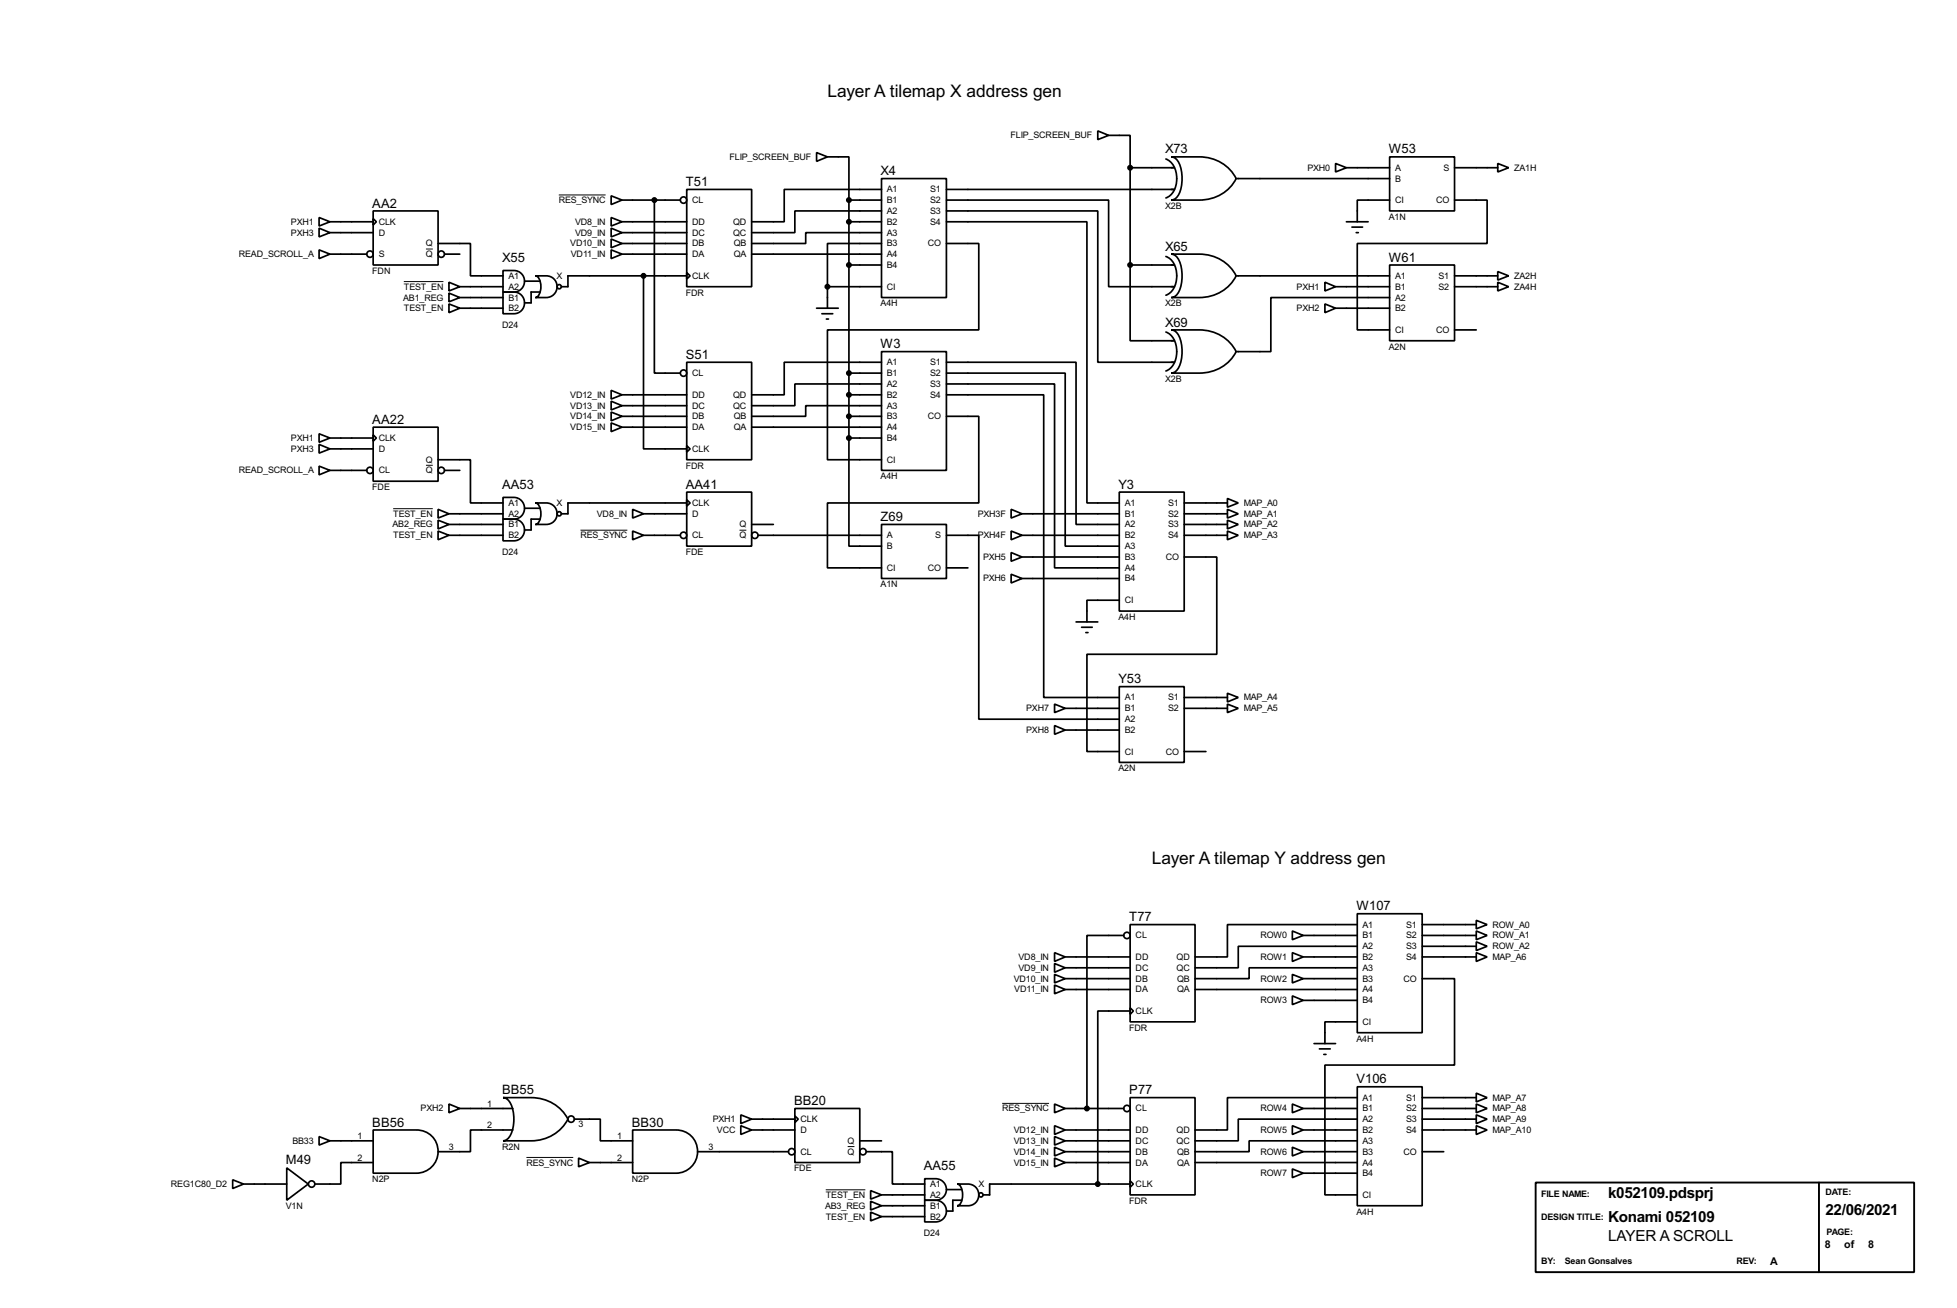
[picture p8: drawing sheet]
<svg xmlns="http://www.w3.org/2000/svg" width="460mm" height="307mm" viewBox="0 0 460 307" stroke-linecap="round" stroke-linejoin="round" font-family="sans-serif">
<g fill="none" stroke="#000" stroke-width=".4">
<path d="M191.8 35.9l2.6 1-2.6 1zM194.4 36.9h5v10.1M257.9 30.8l2.5 1-2.5 1zM260.4 31.8h5.1v7.6M265.5 39.4h10.4M265.5 39.4v22.9M273.9 37.4a5.2 5.2 0 0 1 2.3 6.2 3.9 3.9 0 0 1-2.3 2.9M275.1 36.9h6.6a9.5 9.5 0 0 1 8.7 5.1 9.5 9.5 0 0 1-8.7 5h-6.6a3.1 3.1 0 0 0 2.4-3.1 7.8 7.8 0 0 0-1.3-6.6zM313.7 38.4l2.6 1-2.6 1zM316.3 39.4h10.1M326.4 36.9h15.3v12.7h-15.3zM341.7 39.4h10.1"/>
<path d="M351.8 38.4l2.6 1-2.6 1zM75 51.1l2.5 1-2.5 1zM75 53.6l2.5 1.1-2.5 1zM75 58.7l2.5 1-2.5 1.1zM77.5 52.1h10.2M77.5 54.7h10.2M77.5 59.7h8.7M87.7 49.6h15.2v12.7h-15.2zM87.7 51.4l.7 .7-.7 .8zM102.9 57.2h7.6v7.6h7.7M104.4 59.7h3.6M143.6 51.1l2.5 1-2.5 1z"/>
<path d="M143.6 53.6l2.5 1.1-2.5 1zM143.6 56.2l2.5 1-2.5 1zM143.6 58.7l2.5 1-2.5 1.1zM143.6 46l2.5 1-2.5 1.1zM146.1 52.1h15.2M146.1 54.7h15.2M146.1 57.2h15.2M146.1 59.7h15.2M146.1 47h13.7M153.7 47v40.7h6.1M161.3 44.5h15.3v22.9h-15.3zM176.6 59.7h30.5"/>
<path d="M199.4 52.1h7.7M199.4 47v55.9M199.4 47h7.7M207.1 42h15.2v27.9h-15.2zM207.1 44.5h-22.9v7.6h-7.6M207.1 49.6h-20.4v5.1h-10.1M207.1 54.7h-17.8v2.5h-12.7M207.1 57.2h-12.7v10.2M222.3 47h38.1v20.4h15.5M222.3 49.6h35.6v35.5h18M222.3 52.1h33v66.1h7.6M222.3 57.2h7.6v20.3h-35.5v30.5h12.7"/>
<path d="M222.3 44.5h53.6M275.1 59.7h6.6a9.5 9.5 0 0 1 8.7 5.1 9.5 9.5 0 0 1-8.7 5.1h-6.6a3.2 3.2 0 0 0 2.4-3.1 7.8 7.8 0 0 0-1.3-6.7zM290.4 42h36M316.3 52.1h5.1M317.6 53.4h2.5M318.6 54.7h.5M326.4 47h-7.6v5.1M341.7 47h7.6v10.2h-30.5v20.3h7.6M105.5 68.9l2.5 1-2.5 1zM105.5 71.4l2.5 1-2.5 1.1zM105.5 66.3l2.5 1.1-2.5 1zM108 67.4h10.2"/>
<path d="M108 69.9h10.2M108 72.4h10.2M118.2 63.6a5 5 0 0 1 4.1 .5 2.54 2.54 0 0 1 .8 2.8 2.54 2.54 0 0 1-2.4 1.7h-2.5zM118.2 68.6a5 5 0 0 1 4.1 .5 2.57 2.57 0 0 1 .8 2.9 2.57 2.57 0 0 1-2.4 1.7h-2.5zM123.2 66.1h3.6M125.8 64.8a5.1 5.1 0 0 1 4.1 .5 2.57 2.57 0 0 1 .8 2.9 2.57 2.57 0 0 1-2.4 1.7h-2.5a2.3 2.3 0 0 0 1.3-2.5 2.26 2.26 0 0 0-1.3-2.6zM126.8 68.6h-2v2.6h-1.6M151.2 64.8v40.7h10.1M161.3 64.1l.8 .7-.8 .8zM161.3 64.8h-27.9v2.6h-1.5M191.8 72.4h5.1M193.1 73.7h2.5"/>
<path d="M194.1 75h.5M194.4 67.4v5M194.4 67.4h12.7M199.4 62.3h7.7M265.5 62.3v17.8h10.4M265.5 62.3h10.4M273.9 60.3a5.1 5.1 0 0 1 2.3 6.1 3.9 3.9 0 0 1-2.3 3M273.9 78a5.1 5.1 0 0 1 2.3 6.2 4 4 0 0 1-2.3 3M275.1 77.5h6.6a9.5 9.5 0 0 1 8.7 5.1 9.5 9.5 0 0 1-8.7 5.1h-6.6a3.2 3.2 0 0 0 2.4-3.2 7.8 7.8 0 0 0-1.3-6.6zM290.4 64.8h36M311.2 66.3l2.5 1.1-2.5 1zM311.2 71.4l2.5 1-2.5 1.1z"/>
<path d="M313.7 67.4h12.7M313.7 72.4h12.7M326.4 62.3h15.3v17.8h-15.3zM326.4 69.9h-27.9v12.7h-8.1M341.7 67.4h10.1M341.7 64.8h10.1M341.7 77.5h5.1M351.8 63.8l2.6 1-2.6 1zM351.8 66.3l2.6 1.1-2.6 1zM143.6 91.7l2.5 1.1-2.5 1zM143.6 94.3l2.5 1-2.5 1zM143.6 96.8l2.5 1-2.5 1.1z"/>
<path d="M143.6 99.4l2.5 1-2.5 1zM146.1 92.8h15.2M146.1 95.3h15.2M146.1 97.8h15.2M161.3 85.1h15.3v22.9h-15.3zM199.4 92.8h7.7M199.4 97.8h7.7M199.4 87.7h7.7M207.1 82.6h15.2v27.9h-15.2zM207.1 85.1h-22.9v7.7h-7.6M207.1 90.2h-20.4v5.1h-10.1M207.1 95.3h-17.8v2.5h-12.7"/>
<path d="M222.3 92.8h22.9v71.1h17.7M222.3 90.2h25.4v43.2h15.2M222.3 87.7h27.9v40.6h12.7M222.3 85.1h30.5v38.1h10.1M222.3 97.8h7.6v20.4h-35.5v15.2h12.7M75 101.9l2.5 1-2.5 1zM75 109.5l2.5 1-2.5 1.1zM75 104.4l2.5 1.1-2.5 1zM77.5 102.9h10.2M77.5 110.5h8.7M77.5 105.5h10.2M87.7 100.4h15.2v12.7h-15.2z"/>
<path d="M87.7 102.2l.7 .7-.7 .8zM102.9 119.7l2.6 1-2.6 1zM102.9 108h7.6v10.2h7.7M104.4 110.5h3.6M118.2 116.9a4.9 4.9 0 0 1 4.1 .5 2.56 2.56 0 0 1 .8 2.8 2.56 2.56 0 0 1-2.4 1.8h-2.5zM123.2 119.4h3.6M125.8 118.2a5.1 5.1 0 0 1 4.1 .5 2.53 2.53 0 0 1 .8 2.8 2.53 2.53 0 0 1-2.4 1.7h-2.5a2.23 2.23 0 0 0 1.3-2.5 2.26 2.26 0 0 0-1.3-2.5zM146.1 100.4h15.2M148.6 119.7l2.6 1-2.6 1zM161.3 104.7l.8 .8-.8 .7zM161.3 115.6h15.3v12.7h-15.3zM161.3 117.4l.8 .8-.8 .7z"/>
<path d="M161.3 118.2h-27.9v2.5h-1.5M176.6 100.4h30.5M199.4 102.9v25.4h7.7M199.4 102.9h7.7M237.5 119.7l2.6 1-2.6 1zM262.9 115.6h15.3v28h-15.3zM278.2 118.2h10.1M288.3 117.1l2.6 1.1-2.6 1zM288.3 119.7l2.6 1-2.6 1zM102.9 122.2l2.6 1-2.6 1.1zM102.9 124.8l2.6 1-2.6 1zM105.5 125.8h12.7"/>
<path d="M105.5 120.7h12.7M105.5 123.2h12.7M118.2 122a5 5 0 0 1 4.1 .5 2.57 2.57 0 0 1 .8 2.8 2.57 2.57 0 0 1-2.4 1.8h-2.5zM126.8 122h-2v2.5h-1.6M148.6 124.8l2.6 1-2.6 1zM151.2 125.8h8.6M151.2 120.7h10.1M176.6 123.2h5.1M178.1 125.8h29M207.1 123.2h15.2v12.7h-15.2zM222.3 125.8h7.6v43.2h33M222.3 133.4h5.1"/>
<path d="M237.5 124.8l2.6 1-2.6 1zM237.5 129.8l2.6 1.1-2.6 1zM237.5 134.9l2.6 1-2.6 1.1zM240.1 125.8h22.8M240.1 120.7h22.8M240.1 130.9h22.8M240.1 135.9h22.8M278.2 130.9h7.6v22.8h-30.5v22.9h7.6M278.2 125.8h10.1M278.2 120.7h10.1M278.2 123.2h10.1M288.3 122.2l2.6 1-2.6 1.1z"/>
<path d="M288.3 124.8l2.6 1-2.6 1zM252.8 146.1h5.1M254.1 147.4h2.5M255.1 148.6h.5M262.9 141h-7.6v5.1M247.7 165.4l2.5 1-2.5 1zM247.7 170.5l2.5 1-2.5 1zM250.2 166.4h12.7M250.2 171.5h12.7M262.9 161.3h15.3v17.8h-15.3zM278.2 166.4h10.1M278.2 163.9h10.1"/>
<path d="M278.2 176.6h5.1M288.3 162.9l2.6 1-2.6 1zM288.3 165.4l2.6 1-2.6 1zM264 219.8h-8.7v40.6M265.5 217.2h15.2v22.9h-15.2zM303.6 218.7l2.5 1.1-2.5 1zM306.1 219.8h12.7M318.8 214.7h15.3v27.9h-15.3zM318.8 217.2h-30.5v7.6h-7.6M334.1 219.8h12.7M334.1 217.2h12.7M346.8 218.7l2.5 1.1-2.5 1z"/>
<path d="M346.8 216.2l2.5 1-2.5 1zM247.7 231.4l2.5 1.1-2.5 1zM247.7 228.9l2.5 1-2.5 1zM247.7 226.4l2.5 1-2.5 1zM247.7 223.8l2.5 1-2.5 1.1zM250.2 232.5h15.3M250.2 229.9h15.3M250.2 227.4h15.3M250.2 224.8h15.3M265.5 236.8l.7 .7-.7 .8zM265.5 237.5h-7.6v40.7M280.7 232.5h38.1"/>
<path d="M303.6 223.8l2.5 1-2.5 1.1zM303.6 228.9l2.5 1-2.5 1zM303.6 234l2.5 1-2.5 1zM306.1 229.9h12.7M306.1 224.8h12.7M306.1 235h12.7M318.8 222.3h-27.9v5.1h-10.2M318.8 227.4h-25.4v2.5h-12.7M334.1 229.9h7.6v20.3h-30.5v30.5h7.6M334.1 224.8h12.7M334.1 222.3h12.7M346.8 221.3l2.5 1-2.5 1z"/>
<path d="M346.8 223.8l2.5 1-2.5 1.1zM105.5 259.4l2.5 1-2.5 1zM118.2 257.9h6.6a9.6 9.6 0 0 1 8.6 5 9.6 9.6 0 0 1-8.6 5.1h-6.6a3.2 3.2 0 0 0 2.3-3.1 7.6 7.6 0 0 0-1.3-6.6zM247.7 259.4l2.5 1-2.5 1zM265.5 257.9h15.2v22.8h-15.2zM303.6 259.4l2.5 1-2.5 1zM308.7 245.2h5M309.9 246.4h2.6M311 247.7h.5M318.8 255.3h15.3v28h-15.3zM318.8 257.9h-30.5v7.6h-7.6M318.8 240.1h-7.6v5.1"/>
<path d="M334.1 257.9h12.7M346.8 256.8l2.5 1.1-2.5 1zM346.8 259.4l2.5 1-2.5 1zM54.7 277.2l2.5 1-2.5 1zM57.2 278.2h10.2M67.4 274.4l5 3.8-5 3.8zM75 267l2.5 1-2.5 1zM77.5 268h10.2M87.7 265.5h10.1a5.1 5.1 0 0 1 5.1 5 5.1 5.1 0 0 1-5.1 5.1h-10.1zM87.7 273.1h-7.6v5.1h-6.1M108 260.4h12.5M120.5 265.5h-10v5.1h-7.6"/>
<path d="M134.9 262.9h6.1v5.1h7.6M135.9 272.1l2.6 1-2.6 1zM138.5 273.1h10.1M148.6 265.5h10.2a5.1 5.1 0 0 1 5.1 5 5.1 5.1 0 0 1-5.1 5.1h-10.2zM163.9 270.6h21.3M174 261.9l2.6 1-2.6 1.1zM174 264.5l2.6 1-2.6 1zM176.6 265.5h10.1M176.6 262.9h10.1M186.7 260.4h15.3v12.7h-15.3zM186.7 262.2l.8 .7-.8 .8zM202 268h5.1"/>
<path d="M203.5 270.6h6.1v7.6h7.6M204.5 279.7l2.6 1-2.6 1zM217.2 276.9a5.1 5.1 0 0 1 4.1 .5 2.52 2.52 0 0 1 .9 2.9 2.52 2.52 0 0 1-2.4 1.7h-2.6zM222.3 279.5h3.6M224.8 278.2a5.1 5.1 0 0 1 4.2 .5 2.56 2.56 0 0 1 .8 2.8 2.56 2.56 0 0 1-2.4 1.8h-2.6a2.21 2.21 0 0 0 1.3-2.6 2.21 2.21 0 0 0-1.3-2.5zM247.7 272.1l2.5 1-2.5 1zM247.7 269.5l2.5 1.1-2.5 1zM247.7 267l2.5 1-2.5 1zM247.7 264.5l2.5 1-2.5 1zM250.2 260.4h13.8M250.2 273.1h15.3M250.2 270.6h15.3"/>
<path d="M250.2 268h15.3M250.2 265.5h15.3M265.5 277.4l.7 .8-.7 .7zM265.5 278.2h-33v2.5h-1.6M280.7 273.1h38.1M303.6 264.5l2.5 1-2.5 1zM303.6 269.5l2.5 1.1-2.5 1zM303.6 274.6l2.5 1-2.5 1.1zM306.1 260.4h12.7M306.1 270.6h12.7M306.1 265.5h12.7M306.1 275.6h12.7"/>
<path d="M318.8 262.9h-27.9v5.1h-10.2M318.8 268h-25.4v2.6h-12.7M334.1 260.4h12.7M334.1 270.6h5M334.1 265.5h12.7M334.1 262.9h12.7M346.8 261.9l2.5 1-2.5 1.1zM346.8 264.5l2.5 1-2.5 1zM204.5 282.2l2.6 1.1-2.6 1zM204.5 284.8l2.6 1-2.6 1zM207.1 283.3h10.1M207.1 285.8h10.1"/>
<path d="M207.1 280.7h10.1M217.2 282a5 5 0 0 1 4.1 .5 2.55 2.55 0 0 1 .9 2.8 2.55 2.55 0 0 1-2.4 1.8h-2.6zM225.9 282h-2.1v2.5h-1.5"/>
<circle cx="86.9" cy="59.7" r=".75"/>
<circle cx="103.6" cy="59.7" r=".75"/>
<circle cx="160.5" cy="47" r=".75"/>
<circle cx="131.3" cy="67.4" r=".5"/>
<circle cx="160.5" cy="87.7" r=".75"/>
<circle cx="86.9" cy="110.5" r=".75"/>
<circle cx="103.6" cy="110.5" r=".75"/>
<circle cx="131.3" cy="120.7" r=".5"/>
<circle cx="160.5" cy="125.8" r=".75"/>
<circle cx="177.3" cy="125.8" r=".75"/>
<circle cx="264.7" cy="219.8" r=".75"/>
<circle cx="73.2" cy="278.2" r=".75"/>
<circle cx="134.1" cy="262.9" r=".75"/>
<circle cx="185.9" cy="270.6" r=".75"/>
<circle cx="202.7" cy="270.6" r=".75"/>
<circle cx="264.7" cy="260.4" r=".75"/>
<circle cx="230.4" cy="280.7" r=".5"/>
</g>
<path d="M100.1 58.5h1.6M131.3 45.8h11M94.9 66.2h9.3M92.4 119.5h9.3M100.1 109.3h1.6M136.4 124.6h11M173.7 124.6h1.6M235.4 259.2h11M123.7 271.9h11M194 279.5h9.3M199.1 269.4h1.6" fill="none" stroke="#000" stroke-width=".23"/>
<g fill="#000" stroke="#000" stroke-width=".4">
<circle cx="265.4" cy="39.4" r=".5"/>
<circle cx="153.7" cy="47" r=".5"/>
<circle cx="199.4" cy="52.1" r=".5"/>
<circle cx="199.4" cy="47" r=".5"/>
<circle cx="151.1" cy="64.8" r=".5"/>
<circle cx="194.3" cy="67.4" r=".5"/>
<circle cx="199.4" cy="62.3" r=".5"/>
<circle cx="265.4" cy="62.3" r=".5"/>
<circle cx="199.4" cy="87.7" r=".5"/>
<circle cx="199.4" cy="97.8" r=".5"/>
<circle cx="199.4" cy="92.8" r=".5"/>
<circle cx="199.4" cy="102.9" r=".5"/>
<circle cx="255.3" cy="260.4" r=".5"/>
<circle cx="257.8" cy="278.2" r=".5"/>
</g>
<path d="M360.7 277.8h88.9v21.1h-88.9zM427.3 277.8v21.1" fill="none" stroke="#000" stroke-width=".45"/>
<g font-size="4.6">
<text x="194.4" y="22.7">Layer A tilemap X address gen</text>
<text x="270.6" y="203.1">Layer A tilemap Y address gen</text>
</g>
<g font-size="4">
<text x="377.8" y="281.4">k052109.pdsprj</text>
<text x="377.8" y="287.1">Konami 052109</text>
<text x="428.8" y="285.4">22/06/2021</text>
<text x="377.8" y="291.5">LAYER A SCROLL</text>
</g>
<g font-size="3.4">
<text x="206.9" y="41.2">X4</text>
<text x="273.7" y="36">X73</text>
<text x="326.2" y="36">W53</text>
<text x="161.1" y="43.7">T51</text>
<text x="87.5" y="48.7">AA2</text>
<text x="273.7" y="58.9">X65</text>
<text x="118" y="61.4">X55</text>
<text x="326.2" y="61.4">W61</text>
<text x="273.7" y="76.7">X69</text>
<text x="206.9" y="81.8">W3</text>
<text x="161.1" y="84.3">S51</text>
<text x="87.5" y="99.5">AA22</text>
<text x="118" y="114.8">AA53</text>
<text x="161.1" y="114.8">AA41</text>
<text x="262.7" y="114.8">Y3</text>
<text x="206.9" y="122.4">Z69</text>
<text x="262.7" y="160.5">Y53</text>
<text x="318.6" y="213.9">W107</text>
<text x="265.3" y="216.4">T77</text>
<text x="118" y="257.1">BB55</text>
<text x="265.3" y="257.1">P77</text>
<text x="318.6" y="254.5">V106</text>
<text x="186.5" y="259.6">BB20</text>
<text x="87.5" y="264.7">BB56</text>
<text x="148.4" y="264.7">BB30</text>
<text x="67.2" y="273.6">M49</text>
<text x="217" y="274.8">AA55</text>
</g>
<g font-size="2.8">
<text x="428.7" y="293.1">8</text>
<text x="433.2" y="293.1">of</text>
<text x="438.8" y="293.1">8</text>
<text x="415.8" y="297.2">A</text>
</g>
<g font-size="2.4">
<text x="237.4" y="32.5">FLIP_SCREEN_BUF</text>
<text x="171.4" y="37.5">FLIP_SCREEN_BUF</text>
<text x="307.1" y="40.1">PXH0</text>
<text x="327.7" y="40.1">A</text>
<text x="339.1" y="40.1">S</text>
<text x="355.7" y="40.1">ZA1H</text>
<text x="131.3" y="47.7">RES_SYNC</text>
<text x="162.6" y="47.7">CL</text>
<text x="208.3" y="45.2">A1</text>
<text x="208.3" y="47.7">B1</text>
<text x="218.5" y="47.7">S2</text>
<text x="218.5" y="45.2">S1</text>
<text x="327.7" y="42.7">B</text>
<text x="327.7" y="47.7">CI</text>
<text x="337.3" y="47.7">CO</text>
<text x="68.4" y="52.8">PXH1</text>
<text x="89" y="52.8">CLK</text>
<text x="135.1" y="52.8">VD8_IN</text>
<text x="162.6" y="52.8">DD</text>
<text x="172.2" y="52.8">QD</text>
<text x="208.3" y="50.2">A2</text>
<text x="208.3" y="52.8">B2</text>
<text x="218.5" y="52.8">S4</text>
<text x="218.5" y="50.2">S3</text>
<text x="273.7" y="49.1">X2B</text>
<text x="326.2" y="51.6">A1N</text>
<text x="68.4" y="55.4">PXH3</text>
<text x="89" y="55.4">D</text>
<text x="100.1" y="57.9">Q</text>
<text x="134" y="57.9">VD10_IN</text>
<text x="135.1" y="55.4">VD9_IN</text>
<text x="162.6" y="57.9">DB</text>
<text x="162.6" y="55.4">DC</text>
<text x="172.2" y="55.4">QC</text>
<text x="172.4" y="57.9">QB</text>
<text x="208.3" y="55.4">A3</text>
<text x="208.3" y="57.9">B3</text>
<text x="217.9" y="57.9">CO</text>
<text x="56.1" y="60.4">READ_SCROLL_A</text>
<text x="87.5" y="64.3">FDN</text>
<text x="89" y="60.4">S</text>
<text x="100.1" y="60.4">Q</text>
<text x="119.4" y="65.5">A1</text>
<text x="130.8" y="65.5">X</text>
<text x="134.1" y="60.4">VD11_IN</text>
<text x="162.6" y="65.5">CLK</text>
<text x="162.6" y="60.4">DA</text>
<text x="172.4" y="60.4">QA</text>
<text x="208.3" y="60.4">A4</text>
<text x="208.3" y="62.9">B4</text>
<text x="327.7" y="65.5">A1</text>
<text x="337.9" y="65.5">S1</text>
<text x="355.7" y="65.5">ZA2H</text>
<text x="94.7" y="70.6">AB1_REG</text>
<text x="94.9" y="68.1">TEST_EN</text>
<text x="119.4" y="70.6">B1</text>
<text x="119.4" y="68.1">A2</text>
<text x="161.1" y="69.5">FDR</text>
<text x="206.9" y="72">A4H</text>
<text x="208.3" y="68.1">CI</text>
<text x="273.7" y="72">X2B</text>
<text x="304.6" y="68.1">PXH1</text>
<text x="327.7" y="70.6">A2</text>
<text x="327.7" y="68.1">B1</text>
<text x="337.9" y="68.1">S2</text>
<text x="355.7" y="68.1">ZA4H</text>
<text x="94.9" y="73.1">TEST_EN</text>
<text x="118" y="77">D24</text>
<text x="119.4" y="73.1">B2</text>
<text x="304.6" y="73.1">PXH2</text>
<text x="327.7" y="73.1">B2</text>
<text x="326.2" y="82.2">A2N</text>
<text x="327.7" y="78.2">CI</text>
<text x="337.3" y="78.2">CO</text>
<text x="162.6" y="88.4">CL</text>
<text x="208.3" y="85.8">A1</text>
<text x="208.3" y="88.4">B1</text>
<text x="218.5" y="88.4">S2</text>
<text x="218.5" y="85.8">S1</text>
<text x="273.7" y="89.7">X2B</text>
<text x="134" y="93.5">VD12_IN</text>
<text x="134" y="96">VD13_IN</text>
<text x="162.6" y="96">DC</text>
<text x="162.6" y="93.5">DD</text>
<text x="172.2" y="96">QC</text>
<text x="172.2" y="93.5">QD</text>
<text x="208.3" y="90.9">A2</text>
<text x="208.3" y="93.5">B2</text>
<text x="208.3" y="96">A3</text>
<text x="218.5" y="93.5">S4</text>
<text x="218.5" y="90.9">S3</text>
<text x="134" y="98.5">VD14_IN</text>
<text x="134" y="101">VD15_IN</text>
<text x="162.6" y="101">DA</text>
<text x="162.6" y="98.5">DB</text>
<text x="172.4" y="101">QA</text>
<text x="172.4" y="98.5">QB</text>
<text x="208.3" y="101">A4</text>
<text x="208.3" y="98.5">B3</text>
<text x="217.9" y="98.5">CO</text>
<text x="68.4" y="103.6">PXH1</text>
<text x="68.4" y="106.2">PXH3</text>
<text x="89" y="103.6">CLK</text>
<text x="89" y="106.2">D</text>
<text x="162.6" y="106.2">CLK</text>
<text x="208.3" y="103.6">B4</text>
<text x="56.1" y="111.2">READ_SCROLL_A</text>
<text x="89" y="111.2">CL</text>
<text x="100.1" y="108.7">Q</text>
<text x="100.1" y="111.2">Q</text>
<text x="161.1" y="110.1">FDR</text>
<text x="206.9" y="112.6">A4H</text>
<text x="208.3" y="108.7">CI</text>
<text x="87.5" y="115.1">FDE</text>
<text x="119.4" y="118.9">A1</text>
<text x="130.8" y="118.9">X</text>
<text x="162.6" y="118.9">CLK</text>
<text x="264.2" y="118.9">A1</text>
<text x="274.4" y="118.9">S1</text>
<text x="292.2" y="118.9">MAP_A0</text>
<text x="92.2" y="123.9">AB2_REG</text>
<text x="92.4" y="121.4">TEST_EN</text>
<text x="119.4" y="123.9">B1</text>
<text x="119.4" y="121.4">A2</text>
<text x="140.2" y="121.4">VD8_IN</text>
<text x="162.6" y="121.4">D</text>
<text x="173.7" y="123.9">Q</text>
<text x="229.7" y="121.4">PXH3F</text>
<text x="264.2" y="123.9">A2</text>
<text x="264.2" y="121.4">B1</text>
<text x="274.4" y="123.9">S3</text>
<text x="274.4" y="121.4">S2</text>
<text x="292.2" y="121.4">MAP_A1</text>
<text x="292.2" y="123.9">MAP_A2</text>
<text x="92.4" y="126.4">TEST_EN</text>
<text x="118" y="130.4">D24</text>
<text x="119.4" y="126.4">B2</text>
<text x="136.4" y="126.4">RES_SYNC</text>
<text x="161.1" y="130.4">FDE</text>
<text x="162.6" y="126.4">CL</text>
<text x="173.7" y="126.4">Q</text>
<text x="208.3" y="126.4">A</text>
<text x="208.3" y="129">B</text>
<text x="219.7" y="126.4">S</text>
<text x="229.7" y="126.4">PXH4F</text>
<text x="230.9" y="131.6">PXH5</text>
<text x="264.2" y="126.4">B2</text>
<text x="264.2" y="129">A3</text>
<text x="264.2" y="131.6">B3</text>
<text x="273.8" y="131.6">CO</text>
<text x="274.4" y="126.4">S4</text>
<text x="292.2" y="126.4">MAP_A3</text>
<text x="208.3" y="134.1">CI</text>
<text x="217.9" y="134.1">CO</text>
<text x="230.9" y="136.6">PXH6</text>
<text x="264.2" y="134.1">A4</text>
<text x="264.2" y="136.6">B4</text>
<text x="206.9" y="138">A1N</text>
<text x="264.2" y="141.7">CI</text>
<text x="262.7" y="145.7">A4H</text>
<text x="241.1" y="167.1">PXH7</text>
<text x="264.2" y="164.6">A1</text>
<text x="264.2" y="167.1">B1</text>
<text x="274.4" y="167.1">S2</text>
<text x="274.4" y="164.6">S1</text>
<text x="292.2" y="164.6">MAP_A4</text>
<text x="292.2" y="167.1">MAP_A5</text>
<text x="241.1" y="172.2">PXH8</text>
<text x="264.2" y="169.7">A2</text>
<text x="264.2" y="172.2">B2</text>
<text x="264.2" y="177.3">CI</text>
<text x="273.8" y="177.3">CO</text>
<text x="262.7" y="181.2">A2N</text>
<text x="266.8" y="220.5">CL</text>
<text x="296.1" y="220.5">ROW0</text>
<text x="320.1" y="217.9">A1</text>
<text x="320.1" y="220.5">B1</text>
<text x="330.3" y="220.5">S2</text>
<text x="330.3" y="217.9">S1</text>
<text x="350.6" y="220.5">ROW_A1</text>
<text x="350.6" y="217.9">ROW_A0</text>
<text x="239.3" y="225.5">VD8_IN</text>
<text x="266.8" y="225.5">DD</text>
<text x="276.4" y="225.5">QD</text>
<text x="296.1" y="225.5">ROW1</text>
<text x="320.1" y="223">A2</text>
<text x="320.1" y="225.5">B2</text>
<text x="330.3" y="225.5">S4</text>
<text x="330.3" y="223">S3</text>
<text x="350.6" y="223">ROW_A2</text>
<text x="350.6" y="225.5">MAP_A6</text>
<text x="238.1" y="230.6">VD10_IN</text>
<text x="238.3" y="233.2">VD11_IN</text>
<text x="239.3" y="228.1">VD9_IN</text>
<text x="266.8" y="233.2">DA</text>
<text x="266.8" y="230.6">DB</text>
<text x="266.8" y="228.1">DC</text>
<text x="276.4" y="228.1">QC</text>
<text x="276.5" y="233.2">QA</text>
<text x="276.5" y="230.6">QB</text>
<text x="296.1" y="230.6">ROW2</text>
<text x="320.1" y="228.1">A3</text>
<text x="320.1" y="233.2">A4</text>
<text x="320.1" y="230.6">B3</text>
<text x="329.7" y="230.6">CO</text>
<text x="266.8" y="238.2">CLK</text>
<text x="296.1" y="235.7">ROW3</text>
<text x="320.1" y="235.7">B4</text>
<text x="265.3" y="242.2">FDR</text>
<text x="318.6" y="244.7">A4H</text>
<text x="320.1" y="240.8">CI</text>
<text x="98.8" y="261.1">PXH2</text>
<text x="114.5" y="260">1</text>
<text x="167.4" y="263.6">PXH1</text>
<text x="188" y="263.6">CLK</text>
<text x="235.4" y="261.1">RES_SYNC</text>
<text x="266.8" y="261.1">CL</text>
<text x="296.1" y="261.1">ROW4</text>
<text x="320.1" y="258.6">A1</text>
<text x="320.1" y="263.6">A2</text>
<text x="320.1" y="261.1">B1</text>
<text x="330.3" y="263.6">S3</text>
<text x="330.3" y="261.1">S2</text>
<text x="330.3" y="258.6">S1</text>
<text x="350.6" y="258.6">MAP_A7</text>
<text x="350.6" y="261.1">MAP_A8</text>
<text x="350.6" y="263.6">MAP_A9</text>
<text x="68.7" y="268.7">BB33</text>
<text x="84" y="267.6">1</text>
<text x="114.5" y="265.1">2</text>
<text x="135.9" y="264.8">3</text>
<text x="145" y="267.6">1</text>
<text x="168.4" y="266.2">VCC</text>
<text x="188" y="266.2">D</text>
<text x="199.1" y="268.7">Q</text>
<text x="238.1" y="268.7">VD13_IN</text>
<text x="238.1" y="266.2">VD12_IN</text>
<text x="266.8" y="268.7">DC</text>
<text x="266.8" y="266.2">DD</text>
<text x="276.4" y="268.7">QC</text>
<text x="276.4" y="266.2">QD</text>
<text x="296.1" y="266.2">ROW5</text>
<text x="320.1" y="266.2">B2</text>
<text x="320.1" y="268.7">A3</text>
<text x="330.3" y="266.2">S4</text>
<text x="350.6" y="266.2">MAP_A10</text>
<text x="84" y="272.7">2</text>
<text x="105.5" y="270.2">3</text>
<text x="118" y="270.1">R2N</text>
<text x="123.7" y="273.8">RES_SYNC</text>
<text x="145" y="272.7">2</text>
<text x="166.4" y="270.2">3</text>
<text x="186.5" y="275.2">FDE</text>
<text x="188" y="271.3">CL</text>
<text x="199.1" y="271.3">Q</text>
<text x="238.1" y="273.8">VD15_IN</text>
<text x="238.1" y="271.3">VD14_IN</text>
<text x="266.8" y="273.8">DA</text>
<text x="266.8" y="271.3">DB</text>
<text x="276.5" y="273.8">QA</text>
<text x="276.5" y="271.3">QB</text>
<text x="296.1" y="271.3">ROW6</text>
<text x="320.1" y="273.8">A4</text>
<text x="320.1" y="271.3">B3</text>
<text x="329.7" y="271.3">CO</text>
<text x="40.2" y="278.9">REG1C80_D2</text>
<text x="87.5" y="277.7">N2P</text>
<text x="148.4" y="277.7">N2P</text>
<text x="194" y="281.4">TEST_EN</text>
<text x="218.5" y="278.9">A1</text>
<text x="218.5" y="281.4">A2</text>
<text x="229.8" y="278.9">X</text>
<text x="266.8" y="278.9">CLK</text>
<text x="296.1" y="276.3">ROW7</text>
<text x="320.1" y="276.3">B4</text>
<text x="320.1" y="281.4">CI</text>
<text x="362" y="281.2">FILE NAME:</text>
<text x="428.8" y="280.7">DATE:</text>
<text x="67.2" y="284.1">V1N</text>
<text x="193.8" y="284">AB3_REG</text>
<text x="194" y="286.5">TEST_EN</text>
<text x="218.5" y="284">B1</text>
<text x="218.5" y="286.5">B2</text>
<text x="265.3" y="282.8">FDR</text>
<text x="318.6" y="285.4">A4H</text>
<text x="362" y="286.6">DESIGN TITLE:</text>
<text x="217" y="290.4">D24</text>
<text x="429.1" y="290.1">PAGE:</text>
<text x="362" y="297">BY:</text>
<text x="367.6" y="297">Sean Gonsalves</text>
<text x="407.9" y="297">REV:</text>
</g>
</svg>
